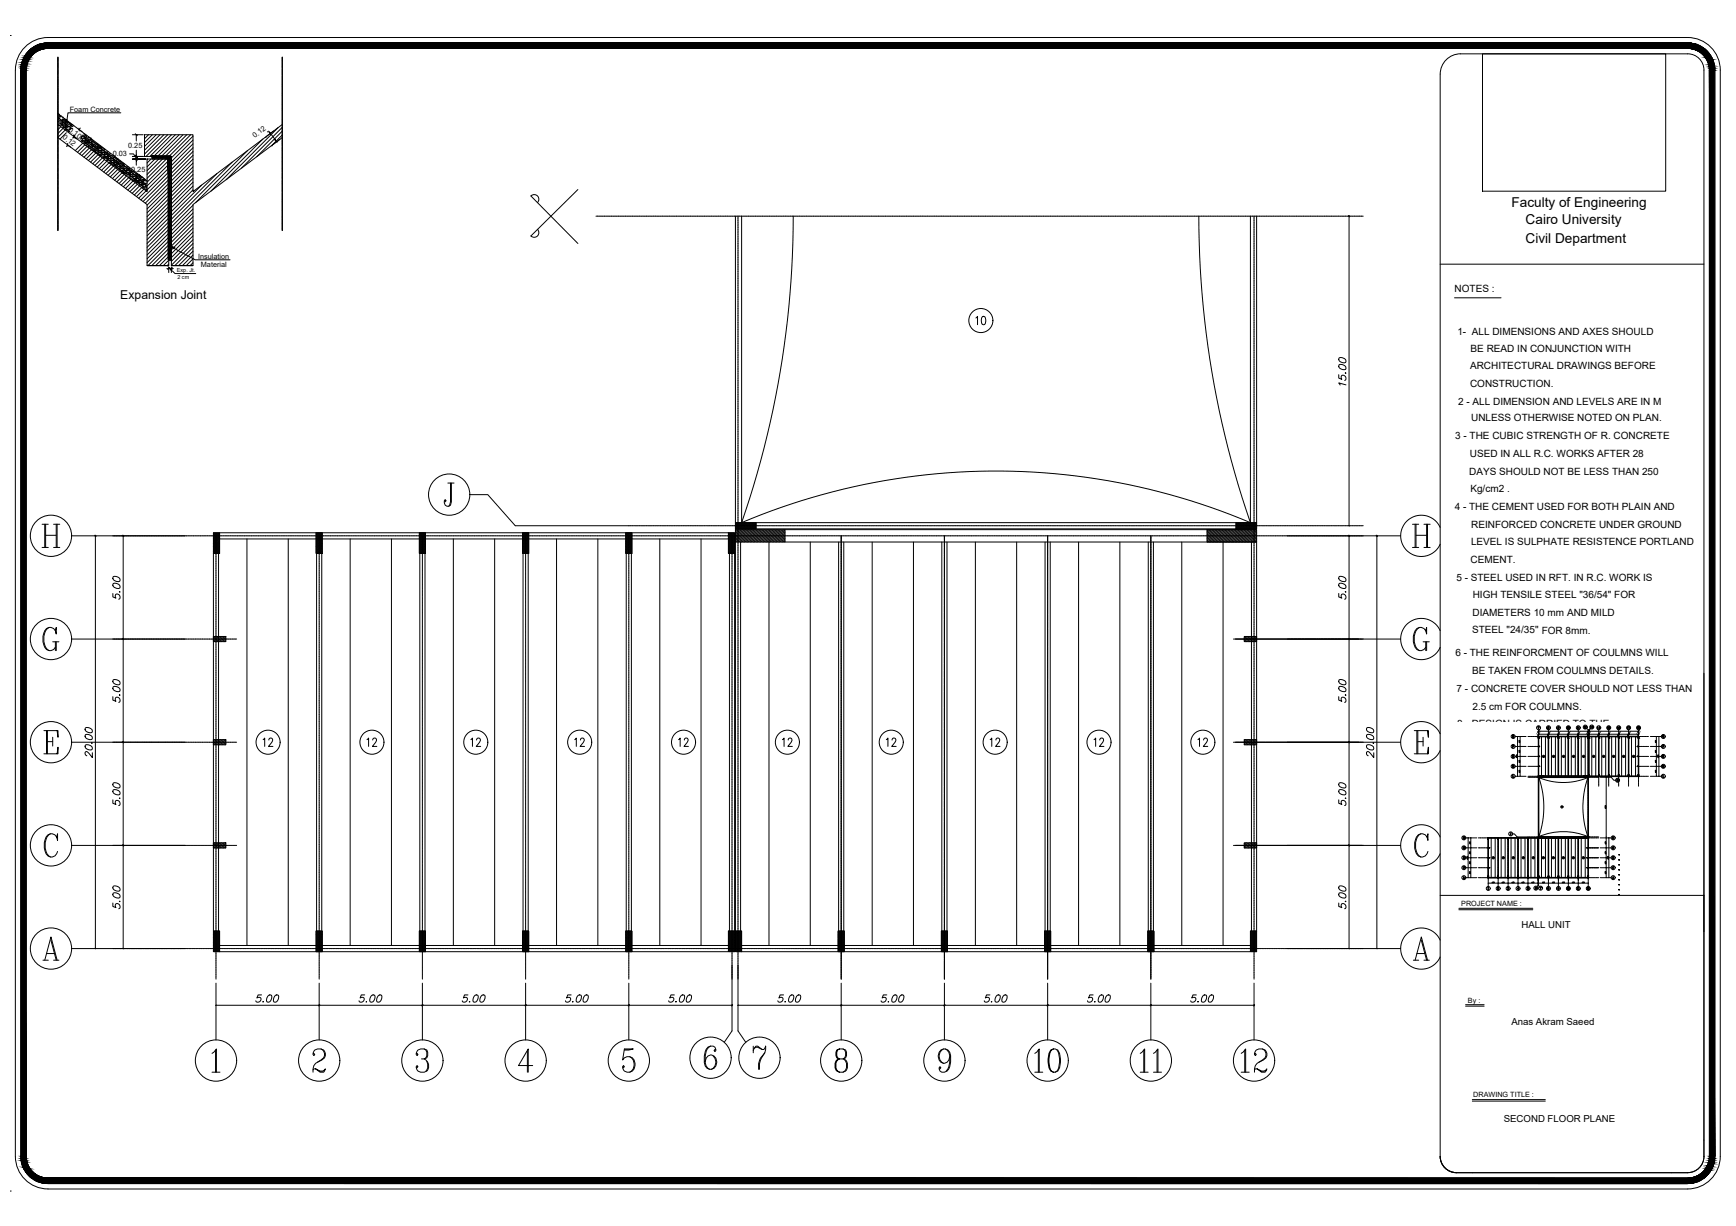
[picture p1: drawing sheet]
<svg xmlns="http://www.w3.org/2000/svg" width="841mm" height="594mm" viewBox="0 0 841 594" stroke-linecap="round" stroke-linejoin="round" font-family="sans-serif">
<!-- layer: Axis -->
<g fill="none" stroke="#000" stroke-width=".48">
<path d="M358 105v369M608 105v369M55 260h605M105 260v214M155 260v214M205 260v214M255 260v214M305 255h355M305 260v214M355 260v214M408 260v214M458 260v214"/>
<path d="M508 260v214M558 260v214M55 310h60M598 310h62M55 360h60M598 360h60M740 357h59M745 356v58M750 356v8M755 356v8M760 356v20M765 356v20"/>
<path d="M769 356v9M770 356v8M775 356v8M779 356v8M784 356v8M789 356v8M794 356v25M740 376h59M740 377h35M740 362h6M740 367h5M740 371h6"/>
<path d="M750 369v7M755 369v7M769 369v58M770 369v7M775 369v12M779 369v12M784 369v12M789 369v12M793 362h6M793 371h6M794 367h5M55 410h60"/>
<path d="M598 410h62M716 406h59M716 411h6M716 416h5M721 406v7M721 418v9M726 406v7M726 418v9M731 406v7M731 418v9M735 406v21M740 406h35"/>
<path d="M740 406v7M740 418v9M745 406v7M745 418v9M750 406v7M750 418v9M755 406v7M755 418v9M760 406v7M760 418v9M765 406v7M765 418v9"/>
<path d="M768 411h7M769 416h6M716 420h6M716 425h59M768 420h7M55 460h605"/>
</g>
<!-- layer: plate -->
<g fill="none" stroke="#000" stroke-width=".48">
<path d="M356 105v148M359 105v148M606 105v148M609 105v148M366 253h233M366 256h233M120 261v197M140 261v197M170 261v197M190 261v197M220 261v197M240 261v197"/>
<path d="M270 261v197M290 261v197M320 261v197M340 261v197M373 263v195M393 263v195M423 263v195M443 263v195M473 263v195M493 263v195M523 263v195M543 263v195"/>
<path d="M573 263v195M593 263v195M747 357v19M749 357v19M752 357v19M754 357v19M756 357v19M758 357v19M761 357v19M763 357v19M766 357v19M768 357v19"/>
<path d="M771 357v19M773 357v19M776 357v19M778 357v19M781 357v19M783 357v19M786 357v19M788 357v19M790 357v19M792 357v19M745 377v28M746 377v28"/>
<path d="M746 376h23M746 377h23M769 377v28M770 377v28M722 406v19M724 406v19M727 406v19M729 406v19M732 406v19M734 406v19M737 406v19M739 406v19"/>
<path d="M742 406v19M744 406v19M746 405h23M746 406h23M747 406v19M749 406v19M752 406v19M754 406v19M756 406v19M758 406v19M761 406v19M763 406v19"/>
<path d="M766 406v19M768 406v19"/>
</g>
<!-- layer: Columns -->
<g fill="none" stroke="#000" stroke-width=".48">
<path d="M103 258h3v10h-3zM103 258h.1M104 258l-1 1M105 258l-2 2M106 258l-3 2M106 258l-3 3M106 260l-3 3M106 259l-3 3M153 258h3v10h-3zM153 258h.1M154 258l-1 1M155 258l-2 2"/>
<path d="M156 258l-3 3M156 260l-3 3M156 259l-3 3M203 258h3v10h-3zM203 258h.1M204 258l-1 1M205 258l-2 2M206 258l-3 3M206 260l-3 3M206 259l-3 3M253 258h3v10h-3zM253 258h.1"/>
<path d="M254 258l-1 1M255 258l-2 2M256 258l-3 3M256 260l-3 3M256 259l-3 3M303 258h3v10h-3zM303 258h.1M304 258l-1 1M305 258l-2 2M306 258l-3 3M306 259l-3 3M306 260l-3 3"/>
<path d="M353 258h3v10h-3zM353 258h.1M353 258v1M354 258l-1 1M354 258l-1 2M355 258l-2 2M355 258l-2 3M356 258l-3 3M356 259l-3 3M356 260l-3 3M356 253h10v3h-10zM356 257h24v6h-24z"/>
<path d="M356 256h1M356 255l1 1M356 255l2 1M356 254l2 2M356 254l3 2M356 260l3 3M356 259l4 4M356 258l5 5M356 257l5 6M356 257l6 6M356 253l3 3M357 253l3 3"/>
<path d="M357 257l6 6M358 257l6 6M358 253l3 3M359 253l3 3M359 257l6 6M360 253l3 3M360 257l6 6M361 253l3 3M361 257l6 6M362 253l3 3M362 257l6 6M363 257l6 6"/>
<path d="M363 253l3 3M364 253l2 3M364 257l6 6M364 253l2 2M365 257l6 6M365 253l1 2M365 253l1 1M366 253v1M366 257l6 6M366 253h.1M367 257l6 6M368 257l6 6"/>
<path d="M369 257l6 6M370 257l6 6M371 257l6 6M372 257l6 6M373 257l6 6M374 257l6 6M375 257l5 5M376 257l4 4M377 257l3 3M378 257l2 2M379 257l1 1M380 257h.1"/>
<path d="M585 257h24v6h-24zM585 259l3 4M585 259l4 4M585 258l4 5M585 257l5 6M585 257l6 6M586 257l6 6M587 257l6 6M588 257l6 6M589 257l6 6M590 257l6 6M591 257l6 6"/>
<path d="M592 257l6 6M593 257l6 6M594 257l6 6M595 257l6 6M596 257l6 6M597 257l6 6M598 257l6 6M599 253h10v3h-10zM599 256h.1M599 255l1 1M599 254l2 2M599 254l3 2"/>
<path d="M599 253l3 3M599 257l6 6M600 253l3 3M600 257l6 6M601 253l3 3M601 257l6 6M602 253l3 3M602 257l6 6M603 253l3 3M603 257l6 5M604 253l3 3M604 257l5 5"/>
<path d="M605 253l3 3M605 257l4 4M605 257l4 3M606 253l3 3M606 257l3 2M607 253l2 2M607 257l2 2M607 257l2 1M608 253l1 1M608 257h1M609 253h.1M106 268h.1"/>
<path d="M106 267l-1 1M106 266l-2 2M106 265l-2 3M106 265l-3 3M106 264l-3 3M106 263l-3 3M106 262l-3 3M106 261l-3 3M156 268h.1M156 267l-1 1M156 267l-2 1M156 266l-2 2"/>
<path d="M156 265l-3 3M156 264l-3 3M156 263l-3 3M156 262l-3 3M156 261l-3 3M206 268h.1M206 267l-1 1M206 267l-2 1M206 266l-2 2M206 265l-3 3M206 264l-3 3M206 263l-3 3"/>
<path d="M206 262l-3 3M206 261l-3 3M256 268h.1M256 267l-1 1M256 267l-2 1M256 266l-2 2M256 265l-3 3M256 264l-3 3M256 263l-3 3M256 262l-3 3M256 261l-3 3M306 261l-3 3"/>
<path d="M306 268h.1M306 267l-1 1M306 267l-2 1M306 266l-2 2M306 265l-3 3M306 264l-3 3M306 263l-3 3M306 262l-3 3M356 261l-3 3M356 268h.1M356 268h-1M356 267l-1 1"/>
<path d="M356 267l-2 1M356 266l-2 2M356 265l-3 3M356 264l-3 3M356 263l-3 3M356 262l-3 3M356 262l1 1M356 261l2 2M585 262v1M585 262l1 1M585 261l2 2M585 260l2 3"/>
<path d="M103 308h6v3h-6zM103 309l2 2M103 310l2 1M103 310l1 1M103 308l3 3M104 308l3 3M105 308l2 3M106 308l2 3M106 308l3 3M107 308l2 3M108 308l1 2M108 308l1 1"/>
<path d="M109 308v1M603 308h6v3h-6zM603 309l2 2M603 310l1 1M603 310v1M603 308l2 3M604 308l2 3M604 308l3 3M605 308l3 3M606 308l2 3M606 308l3 3M607 308l2 2"/>
<path d="M608 308l1 1M609 308v1M103 358h6v3h-6zM103 359l3 2M103 359l2 2M103 360l1 1M104 358l2 3M105 358l2 3M105 358l3 3M106 358l3 3M107 358l2 3M108 358l1 2"/>
<path d="M109 358v1M603 358h6v3h-6zM603 359l2 2M603 359l1 2M603 360l1 1M603 358l3 3M604 358l3 3M605 358l2 3M606 358l2 3M606 358l3 3M607 358l2 2M608 358l1 2"/>
<path d="M608 358l1 1M745 357l1 1zM745 357h.1M745 358l1-1-1 1M746 358h.1M746 357l-1 1M746 358h-1M750 357v1zM750 357h.1M750 358h.1M750 357v1v-1M750 357v1"/>
<path d="M755 357v1zM755 357h.1M755 358h.1M755 357v1v-1M755 357v1M760 357v1zM760 358h.1M760 357h.1M760 357v1M764 357l1 1zM764 357h.1M765 358h.1"/>
<path d="M765 357h-1M765 357l-1 1 1-1M765 357l-1 1M769 357l1 1zM769 357h.1M770 357h-1M770 358h.1M770 357v1zM770 358v-1v1M770 357h.1M770 357h-1h1M770 357l-1 1 1-1"/>
<path d="M770 357v1M770 357l-1 1M774 357l1 1zM775 357h-1M775 358h.1M775 357h-1h1M775 357l-1 1M779 357v1zM779 357h.1M779 358h.1M779 357v1v-1M779 357v1"/>
<path d="M784 357v1zM784 358h.1M784 357h.1M784 357v1M789 357v1zM789 357h.1M789 358h.1M789 357v1M794 357v1zM794 357h.1M794 358h.1M794 357v1"/>
<path d="M103 361h1M603 361h.1M745 362h1zM745 366l1 1zM745 371h1zM745 376h3h-3zM745 376l1 1zM745 362h.1M745 366v1M745 376h1M745 377h.1M745 376l1 1-1-1 1 1-1-1"/>
<path d="M745 366l1 1M745 376l1 1M745 362h1M746 362h.1M746 371h-1M746 376h.1M746 371h.1M746 376h1h-1M746 376v1M746 376h1M747 376h-1h1M747 376h1"/>
<path d="M748 376h.1M767 376h3h-3zM767 376h.1M767 376h1M768 376l1 1M768 376h1M768 376l1 1v-1M769 376l1 1zM769 376h1M769 377l-1-1 1 1M769 376l1 1M770 376v1"/>
<path d="M770 376h.1M770 375v1zM770 375h.1M770 375v1M770 375l-1 1M774 375l1 1zM774 375h.1M775 375l-1 1M775 376h.1M775 375l-1 1h1M779 375v1zM779 375h.1"/>
<path d="M779 376h.1M779 375v1M784 375v1zM784 376h.1M784 375h.1M784 375v1M789 375v1zM789 375h.1M789 376h.1M789 375v1M793 362h1zM793 366l1 1z"/>
<path d="M793 371h1zM793 362h.1M793 371h1M793 362h1M794 362h.1M794 375v1zM794 375h.1M794 371h.1M794 376h.1M794 366v1M794 375v1M103 408h6v3h-6z"/>
<path d="M103 409l3 2M103 409l2 2M103 410l1 1M103 411h.1M104 408l2 3M104 408l3 3M105 408l3 3M106 408l2 3M107 408l2 3M107 408l2 2M108 408l1 2M109 408v1"/>
<path d="M603 408h6v3h-6zM603 409l2 2M603 409l1 2M603 410l1 1M603 411h.1M603 408l3 3M604 408l2 3M605 408l2 3M605 408l3 3M606 408l3 3M607 408l2 2M608 408l1 1"/>
<path d="M721 411h.1M721 406h.1M721 406v1zM721 406v1M726 406v1zM726 406h.1M726 406v1v-1M726 406v1M730 406h.1M730 406l1 1zM730 406v1M731 406h-1"/>
<path d="M731 406l-1 1M731 407h.1M735 406h.1M735 406l1 1zM735 406h1h-1M736 406l-1 1 1-1M736 406l-1 1M736 407h.1M740 406h.1M740 406v1zM740 407h.1M745 406h.1"/>
<path d="M745 406v1zM745 407v-1v1M745 406v1M745 407h.1M745 405l1 1zM745 406h3h-3zM745 406h1M746 406h.1M746 405l1 1M746 406l-1-1 2 1M746 406h1M746 405v1"/>
<path d="M746 405h.1M747 406h.1M747 406h1M748 406h-1M748 406h-1h1M748 406h.1M767 406h3h-3zM767 406h.1M767 406h1M768 406h.1M768 406h1M769 405l1 1z"/>
<path d="M769 406h.1M769 405v1h-1M769 405v1M769 405l1 1M769 406h1M769 406h-1h1M769 416h1zM769 411h1zM769 411h.1M769 406h1h-1M769 416h.1M769 411h1"/>
<path d="M769 416h1M770 416h.1M770 406l-1-1 1 1M770 405h.1M770 406h.1M721 420v1zM721 424h.1M721 424v1zM721 425h.1M721 421h.1M721 424v1M721 420v1"/>
<path d="M721 420h.1M726 424v1zM726 424h.1M726 425h.1M730 424h.1M730 424l1 1zM731 424l-1 1M731 425h-1M731 425h.1M735 424h.1M735 424l1 1zM735 425h.1"/>
<path d="M735 424v1M736 425h-1M736 425h.1M740 424h.1M740 424v1zM740 424v1M740 425h.1M745 424h.1M745 424v1zM745 424v1M745 425v-1v1zM745 424l1 1z"/>
<path d="M745 425h1h-1M745 424v1v-1M746 425h-1M750 424h.1M750 424v1zM750 425h.1M755 424h.1M755 424v1zM755 424v1M755 425h.1M760 424h.1M760 424v1z"/>
<path d="M760 425v-1v1M760 425h.1M764 424h.1M764 424l1 1zM765 424l-1 1M765 425h.1M765 425h-1M769 420l1 1zM769 421h.1M769 424h.1M769 424l1 1zM769 425l1-1-1 1"/>
<path d="M769 420h1M770 425h-1M770 425h-1h1M103 451h3v10h-3zM103 451h.1M104 451l-1 1M105 451l-2 2M106 451l-3 2M106 451l-3 3M106 460l-1 1M106 459l-2 2M106 458l-2 3"/>
<path d="M106 458l-3 3M106 457l-3 3M106 456l-3 3M106 455l-3 3M106 454l-3 3M106 453l-3 3M106 452l-3 3M153 451h3v10h-3zM153 451h.1M154 451l-1 1M155 451l-2 2M156 451l-3 3"/>
<path d="M156 460l-1 1M156 460l-2 1M156 459l-2 2M156 458l-3 3M156 457l-3 3M156 456l-3 3M156 455l-3 3M156 454l-3 3M156 453l-3 3M156 452l-3 3M203 451h3v10h-3zM203 451h.1"/>
<path d="M204 451l-1 1M205 451l-2 2M206 451l-3 3M206 460l-1 1M206 460l-2 1M206 459l-2 2M206 458l-3 3M206 457l-3 3M206 456l-3 3M206 455l-3 3M206 454l-3 3M206 453l-3 3"/>
<path d="M206 452l-3 3M253 451h3v10h-3zM253 451h.1M254 451l-1 1M255 451l-2 2M256 451l-3 3M256 460l-1 1M256 460l-2 1M256 459l-2 2M256 458l-3 3M256 457l-3 3M256 456l-3 3"/>
<path d="M256 455l-3 3M256 454l-3 3M256 453l-3 3M256 452l-3 3M303 451h3v10h-3zM303 451h.1M304 451l-1 1M305 451l-2 2M306 451l-3 3M306 460l-1 1M306 460l-2 1M306 459l-2 2"/>
<path d="M306 458l-3 3M306 457l-3 3M306 456l-3 3M306 455l-3 3M306 454l-3 3M306 453l-3 3M306 452l-3 3M353 451h3v10h-3zM353 451h.1M353 451v1M354 451l-1 1M354 451l-1 2"/>
<path d="M355 451l-2 2M355 451l-2 3M356 451l-3 3M356 460l-2 1M356 459l-2 2M356 458l-3 3M356 457l-3 3M356 456l-3 3M356 455l-3 3M356 460l-1 1M356 454l-3 3M356 453l-3 3"/>
<path d="M356 452l-3 3M356 451h3v10h-3zM356 451h.1M357 451l-1 1M358 451l-2 2M359 451l-3 3M359 460l-1 1M359 459l-2 2M359 458l-2 3M359 458l-3 3M359 457l-3 3M359 456l-3 3"/>
<path d="M359 455l-3 3M359 454l-3 3M359 453l-3 3M359 452l-3 3M406 451h3v10h-3zM406 451h.1M406 451v1M407 451l-1 1M407 451l-1 2M408 451l-2 2M409 451l-3 3M409 460l-1 1"/>
<path d="M409 460l-2 1M409 459l-2 2M409 458l-3 3M409 457l-3 3M409 456l-3 3M409 455l-3 3M409 454l-3 3M409 453l-3 3M409 452l-3 3M456 451h3v10h-3zM456 451h.1M456 451v1"/>
<path d="M457 451l-1 1M457 451l-1 2M458 451l-2 2M459 451l-3 3M459 460l-1 1M459 460l-2 1M459 459l-2 2M459 458l-3 3M459 457l-3 3M459 456l-3 3M459 455l-3 3M459 454l-3 3"/>
<path d="M459 453l-3 3M459 452l-3 3M506 451h3v10h-3zM506 451h.1M506 451v1M507 451l-1 1M507 451l-1 2M508 451l-2 2M509 451l-3 3M509 460l-1 1M509 460l-2 1M509 459l-2 2"/>
<path d="M509 458l-3 3M509 457l-3 3M509 456l-3 3M509 455l-3 3M509 454l-3 3M509 453l-3 3M509 452l-3 3M556 451h3v10h-3zM556 451h.1M556 451v1M557 451l-1 1M557 451l-1 2"/>
<path d="M558 451l-2 2M559 451l-3 3M559 460l-1 1M559 460l-2 1M559 459l-2 2M559 458l-3 3M559 457l-3 3M559 456l-3 3M559 455l-3 3M559 454l-3 3M559 453l-3 3M559 452l-3 3"/>
<path d="M606 451h3v10h-3zM606 451h.1M606 451v1M607 451l-1 1M607 451l-1 2M608 451l-2 2M608 451l-2 3M609 451l-3 3M609 460l-2 1M609 459l-2 2M609 459l-3 2M609 458l-3 3"/>
<path d="M609 457l-3 3M609 456l-3 3M609 455l-3 3M609 454l-3 3M609 453l-3 3M609 452l-3 3M106 461h.1M156 461h.1M206 461h.1M256 461h.1M306 461h.1M356 461h.1"/>
<path d="M356 461h-1M359 461h.1M409 461h.1M409 461h-1M459 461h.1M459 461h-1M509 461h.1M509 461h-1M559 461h.1M559 461h-1M609 461h.1M609 461h-1"/>
<path d="M609 460l-1 1"/>
</g>
<!-- layer: Frame -->
<path d="M380 257h229M380 263h229M748 376h22M748 406h22" fill="none" stroke="#000" stroke-width=".48"/>
<!-- layer: Beam -->
<g fill="none" stroke="#000" stroke-width=".48">
<path d="M103 268v183M106 268v183M153 268v183M156 268v183M203 268v183M206 268v183M253 268v183M256 268v183M303 268v183M306 268v183M353 268v183M356 268v183"/>
<path d="M356 263v188M359 263v188M406 263v188M409 263v188M456 263v188M459 263v188M506 263v188M509 263v188M556 263v188M559 263v188M606 263v188M609 263v188"/>
<path d="M745 358v18M750 358v18M755 358v18M760 358v18M764 358v18M765 358v18M769 358v18M770 358v18M770 358v17M774 358v17M775 358v17M779 358v17"/>
<path d="M784 358v17M789 358v17M794 358v17M721 407v17M726 407v17M730 407v17M731 407v17M735 407v17M736 407v17M740 407v17M745 407v17M745 406v18"/>
<path d="M750 406v18M755 406v18M760 406v18M764 406v18M765 406v18M769 406v18M770 406v18"/>
</g>
<!-- layer: Diaf -->
<path d="M106 258h247M106 261h247M746 357h23M770 357h24M770 376h24M721 406h24M721 425h24M746 425h23M106 458h247M359 458h247M106 461h247M359 461h247" fill="none" stroke="#000" stroke-width=".48"/>
<!-- layer: D.C.S -->
<path d="M384 105a454 454 0 0 1-25 148 316 316 0 0 1 247 0 454 454 0 0 1-25-148M745 377h.1M746 377a31 31 0 0 0 23 0 43 43 0 0 0 0 28 30 30 0 0 0-23 0 44 44 0 0 0 0-28z" fill="none" stroke="#000" stroke-width=".48"/>
<!-- layer: Axis Name -->
<g fill="none" stroke="#000" stroke-width=".48">
<path d="M217 234h3M218 234v9l-1 2M219 234v9l-1 2h-1a2.1 2.1 0 0 1-1-3v1M228 240h8l14 15h55M20 254h3M22 254v11M22 259h5M26 254h3M27 254v11M28 254v11M35 260h55M624 260h55"/>
<path d="M684 254h3M686 254v11M686 259h5M690 254h3M691 254v11M692 254v11M698 256a10 10 0 0 0-16-4 10 10 0 0 0 0 16 10 10 0 0 0 16-4M20 265h3M26 265h3M684 265h3M690 265h3M24 304a7 7 0 0 0 0 11"/>
<path d="M26 311h3M27 306v1v-3v2a2.9 2.9 0 0 0-3-2 2.9 2.9 0 0 0-3 3 6 6 0 0 0 3 8h2l1-1M27 311v4M35 310h55M624 310h55M688 304a7 7 0 0 0 0 11M689 311h3M691 306v1v-3v2a2.9 2.9 0 0 0-3-2 2.9 2.9 0 0 0-3 3 6 6 0 0 0 3 8h2l1-1M691 311v4M698 306a10 10 0 0 0-16-4 10 10 0 0 0 0 16 10 10 0 0 0 16-4M21 354h7v3v-3M23 354v11"/>
<path d="M23 359h3M26 357v5M35 360h55M624 360h55M685 354h7v3v-3M686 354v11M687 359h2M687 354v11M689 357v5M698 356a10 10 0 0 0-16-4 10 10 0 0 0 0 16 10 10 0 0 0 16-4M733 356v1v-1v1zM733 357v1v-1"/>
<path d="M734 357h5M745 355v1M745 352h1l-1 1 1-1M750 352v1M750 354v2M750 353h.1M755 353v-1v1M755 354v2M755 352v1v-1v1M760 354v2M765 354v2M769 355v1"/>
<path d="M770 355v1M775 354v2M779 354v2M784 354v2M789 354v2M794 355v1M800 357h5M806 356v1v-1v1zM806 357v1v-1M21 365h7v-3v3M685 365h7v-3v3M733 371h.1"/>
<path d="M733 366h.1M733 367h.1M733 371v1v-1v1M733 371v1M733 366v1v-1v1M733 362v-1v1M733 377v-1v1M733 366v1v-1M733 361v1M733 372h.1M734 376h5M734 371h5"/>
<path d="M734 367h5M734 362h5M775 377h6l1 1h1M783 378h1M783 379h1M783 378v1M784 378v1M784 378h-1M800 376h5M800 371h5M800 367h5M800 362h5"/>
<path d="M805 371l1 1M805 366h1M805 367h1M805 361h1v1M805 362h1M805 377h1M805 371l1 1v-1v1v-1M805 376h1M806 366v1M806 361v1M806 376v1M806 367v-1v1"/>
<path d="M806 366v1v-1M24 404a7 7 0 0 0 0 11M27 406l1 1v-3l-1 2a2.9 2.9 0 0 0-3-2 2.9 2.9 0 0 0-2 3 6 6 0 0 0 2 8 3 3 0 0 0 4-2M35 410h55M624 410h55M688 404a7 7 0 0 0 0 11M691 406l1 1v-3l-1 2a2.9 2.9 0 0 0-3-2 2.9 2.9 0 0 0-2 3 6 6 0 0 0 2 8 3 3 0 0 0 4-2M698 406a10 10 0 0 0-16-4 10 10 0 0 0 0 16 10 10 0 0 0 16-4M709 415h.1M709 416h.1M709 405v2zM709 406h.1"/>
<path d="M709 415v1M709 410v1M709 420v1M709 411h1M709 411h.1M710 405v2M710 416h5M710 411h5M710 406h5M732 404h.1M732 404v1M733 404h1l1 2h5"/>
<path d="M775 416h6M775 411h6M775 406h6M781 405h.1M781 407h.1M781 415h1M781 416h1M781 405v2M781 406h1M781 415v1M781 410v1M781 420v1"/>
<path d="M782 411h.1M782 415v1M782 405h.1M782 407h.1M782 410l-1 1h1M782 405v2M709 426h.1M709 426v-1v1M709 425v1M709 426h1M710 425h5M710 420h5"/>
<path d="M721 431h.1M721 430v1v-1M721 427v3M726 431h.1M726 430v1M726 427v3M730 430h1M731 427v3M731 430v1h-1M731 431h.1M735 427v3M736 430v1v-1l-1 1h1"/>
<path d="M740 430l1 1h-1M740 430h.1M740 427v3M740 430v1M744 430v1M744 430v1v-1v1M745 426v4M745 426l1 4M746 430h.1M746 430h1l-1 1 1-1M750 430h.1M750 427v3"/>
<path d="M750 430v1M755 431v-1v1M755 427v3M755 430v1v-1v1M760 427v3M765 427v3M769 427v3M775 425h6M775 420h6M781 426h1M781 426l1-1v1M782 425v1"/>
<path d="M782 426h.1M782 420l-1 1h1M25 456l2 9M35 460h55M624 460h55M689 456l2 9M698 456a10 10 0 0 0-16-4 10 10 0 0 0 0 16 10 10 0 0 0 16-4M21 465h2M22 465l3-11 3 11M23 462h3M26 465h3M105 476v28"/>
<path d="M155 476v28M205 476v28M255 476v28M305 476v28M355 468v32l-4 5M358 468v32l3 5M408 476v28M458 476v28M508 476v28M558 476v28M608 476v28M685 465h2"/>
<path d="M686 465l3-11 3 11M686 462h4M690 465h2M103 510l2-2v12M103 520h4M104 509v11M152 510v1v1v-1a2.5 2.5 0 0 1 2-3h1a2.7 2.7 0 0 1 2 5l-1 1a5 5 0 0 0-4 6M153 518l2 2h2l1-2-2 1-3-1h-1M155 508a2.9 2.9 0 0 1 2 3 2.9 2.9 0 0 1-2 3l-1 1M202 510v1v1v-1a2.5 2.5 0 0 1 2-3l3 1v1v3h-3M205 508a2.8 2.8 0 0 1 0 5 3 3 0 0 1 2 6 3 3 0 0 1-5-2v-1v1M207 514a4 4 0 0 1-1 5"/>
<path d="M255 509v11M258 516h-7l5-8v12M302 509l5-1h-5v6a3 3 0 0 1 4-2 3 3 0 0 1 2 4 3 3 0 0 1-3 4 3 3 0 0 1-3-3v-1v1M305 512a4 4 0 0 1 0 8M344 507a8 8 0 0 0-1 11h1M346 512a4 4 0 0 1-1 6M346 509v1l1-1-1-2a3 3 0 0 0-4 3 6 6 0 0 0 2 8 3 3 0 0 0 3-3 3 3 0 0 0-3-4l-2 2v1M365 509l1-2h1l2 2h1l1-2a10 10 0 0 1-3 7v4M365 507v3M365 508l2-1 2 2M371 510a9 9 0 0 0-3 8M407 508l-2 1v3a3 3 0 0 0 5 1v-1v-3l-3-1a2.8 2.8 0 0 0 0 5"/>
<path d="M408 508a2.8 2.8 0 0 1 0 5l2 1a4 4 0 0 1 0 5 3 3 0 0 1-5-2v-3l2-1-1 1a4 4 0 0 0 1 6M409 514a4 4 0 0 1-1 6M457 508a4 4 0 0 0-2 4 4 4 0 0 0 2 3M458 508l1 1a9 9 0 0 1-1 10M460 512a3 3 0 0 1-3 3 3 3 0 0 1-2-4 3 3 0 0 1 4-2 9 9 0 0 1 0 10l-3 1-1-2v-1h1l-1 1"/>
<circle cx="218" cy="240" r="10"/>
<circle cx="25" cy="260" r="10"/>
<circle cx="25" cy="310" r="10"/>
<circle cx="25" cy="360" r="10"/>
<circle cx="733" cy="357" r="1"/>
<circle cx="745" cy="353" r="1"/>
<circle cx="750" cy="353" r="1"/>
<circle cx="755" cy="353" r="1"/>
<circle cx="806" cy="357" r="1"/>
<circle cx="733" cy="371" r="1"/>
<circle cx="733" cy="362" r="1"/>
<circle cx="733" cy="376" r="1"/>
<circle cx="733" cy="367" r="1"/>
<circle cx="784" cy="378" r="1"/>
<circle cx="806" cy="362" r="1"/>
<circle cx="806" cy="367" r="1"/>
<circle cx="806" cy="371" r="1"/>
<circle cx="806" cy="376" r="1"/>
<circle cx="25" cy="410" r="10"/>
<circle cx="709" cy="416" r="1"/>
<circle cx="709" cy="411" r="1"/>
<circle cx="709" cy="406" r="1"/>
<circle cx="732" cy="404" r="1"/>
<circle cx="782" cy="411" r="1"/>
<circle cx="782" cy="406" r="1"/>
<circle cx="782" cy="416" r="1"/>
<circle cx="709" cy="420" r="1"/>
<circle cx="709" cy="425" r="1"/>
<circle cx="721" cy="431" r="1"/>
<circle cx="726" cy="431" r="1"/>
<circle cx="731" cy="431" r="1"/>
<circle cx="735" cy="431" r="1"/>
<circle cx="740" cy="431" r="1"/>
<circle cx="744" cy="430" r="1"/>
<circle cx="746" cy="430" r="1"/>
<circle cx="750" cy="431" r="1"/>
<circle cx="755" cy="431" r="1"/>
<circle cx="782" cy="420" r="1"/>
<circle cx="782" cy="425" r="1"/>
<circle cx="25" cy="460" r="10"/>
<circle cx="105" cy="514" r="10"/>
<circle cx="155" cy="514" r="10"/>
<circle cx="205" cy="514" r="10"/>
<circle cx="255" cy="514" r="10"/>
<circle cx="305" cy="514" r="10"/>
<circle cx="344" cy="513" r="10"/>
<circle cx="368" cy="513" r="10"/>
<circle cx="408" cy="514" r="10"/>
<circle cx="458" cy="514" r="10"/>
</g>
<!-- layer: Dimations -->
<g fill="none" stroke="#000" stroke-width=".48">
<path d="M653 104l1 1M653 105h1M654 104v151M46 260h1M46 259l1 1M46 259v201M59 259l1 1M59 260h1M60 259v201M653 260h1M653 259l1 1M653 255h1"/>
<path d="M654 259v201M667 260h.1M667 259v1M667 259v201M59 309l1 1M59 310h1M60 309v1M653 310h1M653 309l1 1M59 359l1 1M59 360h1M653 360h1"/>
<path d="M653 359l1 1M735 357v19M736 360h.1M736 357h.1M736 357v5M745 356h15M745 354h24M745 354v2M750 355v1M755 355v1M760 355v1M760 356h14"/>
<path d="M765 355v1M769 354v2M770 354v2M770 354h24M775 355v1M775 356h4M779 355v1M780 356h4M784 355v1M784 356h5M789 355v1M789 356h5"/>
<path d="M794 354v2M802 360h.1M802 357h.1M802 357v5M804 357v19M735 367h.1M735 376h.1M736 374h.1M736 369h.1M736 364v1M736 364h.1M736 371h.1"/>
<path d="M736 367h.1M736 362h.1M736 371v5M736 362v5M736 367v4M778 377h.1M778 377v29M802 374h.1M802 369h.1M802 364v1M802 364h.1M802 371h.1"/>
<path d="M802 367h.1M802 362h.1M802 371v5M802 362v5M802 367v4M803 367h.1M804 367h-1M778 392h.1M778 391h.1M59 409l1 1M59 410h1M653 410h1"/>
<path d="M653 409l1 1M711 416h.1M711 406h.1M711 406v19M712 418v1M712 414h.1M712 409h.1M712 413h.1M712 418h.1M713 416h.1M713 411h.1M713 406h.1"/>
<path d="M713 411v5M713 406v5M713 416v9M778 418v1M778 414h.1M778 409h.1M778 413h.1M778 418h.1M778 416h.1M778 411h.1M778 406h.1M778 406v19"/>
<path d="M779 416h.1M779 406h.1M779 406v19M711 425h.1M712 423h.1M713 420h.1M713 425h.1M721 428h5M721 428h.1M723 427v1M723 428h.1M726 428h5"/>
<path d="M726 428h.1M728 427v1M728 428h.1M731 428h4M731 428h.1M733 427l-1 1M733 428h.1M735 428h5M735 428h.1M738 427l-1 1M738 428h.1M740 428h.1"/>
<path d="M742 427v1M742 428h.1M745 428h-5M745 428h5M745 428h.1M747 427v1M748 428h.1M750 428h5M750 428h.1M752 427v1M752 428h.1M755 428h14"/>
<path d="M755 428h.1M757 427v1M762 427v1M767 427l-1 1M778 423h.1M778 420h.1M778 425h.1M779 425h.1M46 460h.1M653 460h1M667 460h.1M105 487h250"/>
<path d="M105 487h-1M155 487h.1M155 487h-1M205 487h.1M205 487h-1M255 487h.1M255 487h-1M305 487h.1M305 487h-1M355 487h.1M355 487h-1M358 487h250"/>
<path d="M358 487h-1M408 487h.1M408 487h-1M458 487h.1M458 487h-1M508 487h.1M508 487h-1M558 487h.1M558 487h-1M608 487h.1M608 487h-1"/>
<circle cx="736" cy="359" r=".2"/>
<circle cx="802" cy="359" r=".2"/>
<circle cx="735" cy="366" r=".2"/>
<circle cx="735" cy="367" r=".2"/>
<circle cx="736" cy="364" r=".2"/>
<circle cx="736" cy="374" r=".2"/>
<circle cx="736" cy="373" r=".2"/>
<circle cx="736" cy="369" r=".2"/>
<circle cx="802" cy="374" r=".2"/>
<circle cx="802" cy="373" r=".2"/>
<circle cx="802" cy="369" r=".2"/>
<circle cx="802" cy="364" r=".2"/>
<circle cx="803" cy="366" r=".2"/>
<circle cx="803" cy="367" r=".2"/>
<circle cx="778" cy="391" r=".2"/>
<circle cx="711" cy="415" r=".2"/>
<circle cx="711" cy="416" r=".2"/>
<circle cx="712" cy="413" r=".2"/>
<circle cx="712" cy="408" r=".2"/>
<circle cx="712" cy="418" r=".2"/>
<circle cx="778" cy="413" r=".2"/>
<circle cx="778" cy="408" r=".2"/>
<circle cx="778" cy="418" r=".2"/>
<circle cx="779" cy="415" r=".2"/>
<circle cx="779" cy="416" r=".2"/>
<circle cx="712" cy="423" r=".2"/>
<circle cx="723" cy="428" r=".2"/>
<circle cx="724" cy="428" r=".2"/>
<circle cx="728" cy="428" r=".2"/>
<circle cx="729" cy="428" r=".2"/>
<circle cx="733" cy="428" r=".2"/>
<circle cx="738" cy="428" r=".2"/>
<circle cx="743" cy="428" r=".2"/>
<circle cx="748" cy="428" r=".2"/>
<circle cx="753" cy="428" r=".2"/>
<circle cx="757" cy="428" r=".2"/>
<circle cx="758" cy="428" r=".2"/>
<circle cx="762" cy="428" r=".2"/>
<circle cx="763" cy="428" r=".2"/>
<circle cx="767" cy="428" r=".2"/>
<circle cx="778" cy="423" r=".2"/>
</g>
<!-- layer: YQ_DIM -->
<g fill="none" stroke="#000" stroke-width=".48">
<circle cx="475" cy="155" r="6"/>
<circle cx="130" cy="360" r="6"/>
<circle cx="180" cy="360" r="6"/>
<circle cx="231" cy="360" r="6"/>
<circle cx="281" cy="360" r="6"/>
<circle cx="331" cy="360" r="6"/>
<circle cx="381" cy="360" r="6"/>
<circle cx="432" cy="360" r="6"/>
<circle cx="482" cy="360" r="6"/>
<circle cx="532" cy="360" r="6"/>
<circle cx="583" cy="360" r="6"/>
</g>
<!-- layer: 0 -->
<path d="M289 105h371" fill="none" stroke="#000" stroke-width=".48"/>
<!-- layer: rft -->
<path d="M260 98a2.3 2.3 0 0 0 0-3 2.3 2.3 0 0 0-3 0l23 23M280 92l-23 22a2.3 2.3 0 0 0 3 0 2.3 2.3 0 0 0 0-3" fill="none" stroke="#000" stroke-width=".48"/>
<!-- layer: WALL -->
<g fill="#000" stroke="#000" stroke-width=".48">
<path d="M32 58v2zM131 64v1zM133 68h1zM82 130l1 1zM83 119l2 1-1 1z"/>
<path d="M74 75l9 2v-2zM74 75l9 2h-9z"/>
<path d="M81 77l2 49v-49zM81 77l2 49h-2z"/>
</g>
<g fill="none" stroke="#000" stroke-width=".48">
<path d="M28 28v33M28 30h.1M137 28v33M137 30h.1M28 55h.1M28 55l43 33M28 57h1M28 59h.1M28 57h.1M28 58h1M29 57h-1M29 56h.1"/>
<path d="M29 57v1M29 58l1 1M29 57h.1M29 60h.1M29 60h1M29 58h.1M29 60l2 1M30 59h.1M30 60h.1M30 58h.1M30 59l-1 1M30 57h.1"/>
<path d="M30 59h1M30 58h1M30 59l2 1M31 59h.1M31 60l1 1v-1M31 58h1M31 58h.1M31 59l2 1M32 60h.1M32 59h.1M32 58v1M32 59h-1"/>
<path d="M32 59h1M33 59h.1M33 59h-1M33 59l1 1M33 60h1M34 60h.1M59 55h-26l-1 3M28 60l43 33v-16h11v52h-11v-30l-43-32 4-4M28 65v47M28 61v4M28 61h.1M28 60h.1"/>
<path d="M29 61h.1M29 61l-1 2M30 61h.1M30 60l1 2M30 61h-1M30 61l1 1M31 62l-3 3M31 61h.1M31 61l1 1M31 60l-1 1M31 62h1M31 63h.1"/>
<path d="M32 62h.1M32 61h.1M32 61v1M32 61l-2 1M32 62l1 1M32 64l-3 3M32 60h-1M32 63h.1M32 62h1M33 70v1M33 70l-1 1M33 61h-1"/>
<path d="M33 63l1 1M33 61h-1h1M33 64h.1M33 63h.1M33 60h-1M33 62h.1M33 61l1 1M33 60h.1M33 71h1M34 61h-1M34 60h-1M34 63h.1"/>
<path d="M34 62h.1M34 60l1 1M34 61h.1M35 61h.1M35 62h.1M35 60h.1M35 61h-1M36 66h.1M36 61h-1M36 67v-2v2M36 66l1 1h-1M36 65l-1 2"/>
<path d="M38 63h.1M38 62v1M39 63l1 1M39 67h.1M39 62l-1 1M39 67h1M39 68h.1M40 66h.1M40 66h-1M40 68v1M40 67v1M40 65l1 1"/>
<path d="M40 68h.1M40 69l-4 4M40 66h1M40 67h2M40 65h.1M41 69h1M41 68v1M41 67h-1M41 66h.1M41 66l1 2M41 66h1M41 69h.1"/>
<path d="M41 68h.1M41 65h.1M41 67h.1M41 69h-1M41 67l1 1M41 70l-3 4M41 70h.1M41 68l1 1M42 70h.1M42 66h.1M42 67h.1M42 68h1"/>
<path d="M42 69h1M42 69h-1l2 1M42 70h1M42 71l-3 4M42 68l1 1M42 69h.1M42 71h.1M42 68h-3M43 67v1M43 68h.1M43 71h.1M43 67h.1"/>
<path d="M43 67h-1M43 66v1M43 70v1M43 69l1 1M43 68l1 2M43 69h-1M43 70l2 1M43 69h.1M43 72l-3 3M43 68h1M43 67h1M44 72h.1"/>
<path d="M44 71h.1M44 69l2 1M44 68l-2 1M44 67h.1M44 70l1 1M44 68v-1l4 4M44 71h-1M44 69h-1M44 69h.1M44 68h.1M44 72l2 1M44 68l2 1"/>
<path d="M44 72h1M44 70h-1M44 73l-3 3M44 67v1M44 70h1M44 73h.1M45 69h.1M45 72h.1M45 71h.1M45 71h-1M45 72l1 1M45 69h-1"/>
<path d="M45 70h.1M45 70l4 4M45 70h-1M45 73h.1M45 73l-3 4M45 71h1M46 72h.1M46 72v1M46 71h.1M46 70h.1M46 73h.1M46 69h.1"/>
<path d="M46 71h-1M46 73l1 1M46 69l1 1M46 70l1 1h-1M46 74h.1M46 72h2M46 70h-1M46 74l-3 4M46 73h1h-1M46 74h1M47 72h-1M47 74l1 1"/>
<path d="M47 70h.1M47 72h.1M47 71h1M47 71h.1M47 74h.1M47 73h.1M47 73l2 1M47 70h-1M47 75l-3 4M48 72l-2 1M48 70v1M48 74h.1"/>
<path d="M48 72h1M48 71h-1M48 71v1M48 75h1M48 73l1 1M48 75h.1M48 73h-1M48 71l2 1M48 75l2 1M49 76l-4 3M49 71l-1 1M49 71h-1"/>
<path d="M49 72l1 1M49 72h-2M49 76h.1M49 75h.1M49 74h.1M49 73h.1M49 72h.1M49 74l2 2M49 73h-1M50 72h.1M49 73h1M50 77l-4 3"/>
<path d="M50 74v1M50 74l1 1M50 72h-1M50 76h.1M50 74h.1M50 73h1M50 76h1M50 72h1M50 75h.1M50 73l1 1M50 73h.1M50 75h-1"/>
<path d="M51 77h-1M51 75v1M51 77l-4 4M51 74h.1M51 75h1M51 73h-2M51 77l2 1M51 76h1M51 76h-1M51 74h1M51 76v1M52 74v1"/>
<path d="M52 78l-4 4M52 78h.1M52 77h.1M52 77h-1M52 75h.1M52 74h.1M52 74l2 1M52 75l1 1M52 75h1M52 75v1M52 76l1 1M53 75h.1"/>
<path d="M53 77l1 1M53 76h.1M53 79l-4 4M53 79h.1M53 75l-1 1M53 76h1h-1M53 76h-2M53 77l3 1M53 78h.1M53 79l3 1M53 77h.1M54 78v1"/>
<path d="M54 74l-1 1M54 79h.1M54 75l1 1M54 76v1M54 80l-4 3M54 76l1 1M54 79l2 1M54 76h-1M54 79h1M54 78h.1M54 77l1 1M55 75v1"/>
<path d="M55 77h.1M55 77h-3M55 79h.1M55 78h.1M55 76h.1M55 75l-1 1M55 79l2 1M55 78l5 4M55 76l1 1M56 77v1M56 76h.1M56 76h-1"/>
<path d="M56 79h-2M56 79h.1M56 79v1M56 80h-1M56 77l2 1M56 78h.1M56 77h1M56 78h1M57 79v1M57 78h.1M57 77h.1M57 79h-1"/>
<path d="M57 80h-1M57 77l3 3M57 79h1M57 80h1M58 79h.1M58 78l-1 1M58 80h-1M58 78l1 1M58 79l2 1M58 78h.1M59 80h.1M60 79h.1"/>
<path d="M60 79l-2 1M60 80h.1M60 79v1M63 75h2l1 1M64 77h7h-7M64 76h5h-5M64 65h5M66 77v1v-1M66 65v1M66 77h.1M66 76h.1M66 65h.1"/>
<path d="M66 78v-1v3M66 75v2M66 65v3M66 73v3M66 76v-1v1M70 65h.1M70 76h.1M71 77h.1M72 65l-2 2M73 77l-2 2M74 65l-4 4M74 76h9v50h-1v-49h-8z"/>
<path d="M74 76v1M75 77l-4 4M76 65l-6 6M77 77l-6 6M78 65l-8 8M79 77l-8 8M79 65l-9 10M81 77l-10 9M81 65l-10 11M82 78l-11 10M82 80l-11 10M83 65l-10 11"/>
<path d="M85 65l-11 11M87 65l-11 11M89 65l-11 11M90 65l-10 11M92 65l-10 11M94 66l-11 11M94 68l-11 10M94 70l-11 10M94 72l-11 10M94 73l-11 11M94 75l-11 11M94 77l-11 11"/>
<path d="M94 79l-11 10M112 79l-29 29M120 73l-25 25M127 67l-25 26M128 67h.1M130 64l1 1M131 71h.1M132 65l2 3M133 63l-4 3M134 69h.1M135 62l-25 25M136 68l-4 2"/>
<path d="M137 60l-43 33v-28h-24v11h13v53h11v-30l43-32M137 61v51M137 61h.1M137 62l-20 19M137 64l-13 12M137 65l-5 5M55 81l-4 3M55 80l1 1M55 80h.1M56 80h.1M56 81l1 1M56 81l-4 4"/>
<path d="M56 81h1M57 81h.1M57 80h.1M57 80l1 1M57 81l3 3M57 81h-1M57 82l-4 4M58 82h.1M58 81h-1M58 81v1M58 83l-4 4M58 82h-1"/>
<path d="M58 81h.1M58 80h.1M58 80l1 1h-1M58 82l1 1M59 81v1M59 83h-1M59 81h1M59 84l-3 3M59 83h1M59 82l2 1M60 83h-1M60 84h-1"/>
<path d="M60 84h.1M60 83h.1M60 82h.1M60 81h.1M60 80v1M60 81l1 1M60 80l1 1M60 81h-1M60 83l1 1M60 84l-3 4M60 82l2 2M61 84h.1"/>
<path d="M61 81l3 2M61 82h.1M61 83h-1M61 84h1M61 81l-3 1M61 83l2 1M61 85h.1M61 85l-3 4M61 81h.1M61 81l1 1M62 83l-2 1M62 82v1"/>
<path d="M62 85h-1M62 85h2M62 84l1 1M62 84h.1M62 82h.1M62 81h-1M62 86h1M62 82l2 1M62 86l-3 4M62 82h1M62 84h-1M62 81h.1"/>
<path d="M62 82l-1 1M62 83l2 1M63 82h.1M63 84v1M63 85h.1M63 86h.1M63 84h.1M63 83h.1M63 82h-1M63 86l1 1M63 85l1 1M63 87h.1"/>
<path d="M63 87l-3 3M64 86l1 1M64 87h.1M64 83h.1M64 83l1 1M64 86h1M64 86h-1M64 85h.1M64 84l1 1M64 84h.1M64 88l-3 3M64 85l1 1"/>
<path d="M65 84h-1M65 86v1M65 84l1 1M65 85h.1M65 87h.1M65 85h1M65 85l-1 1M65 87h1M65 86h1M65 88l2 1M65 88h.1M65 88l-3 4"/>
<path d="M66 87v1M66 87h.1M66 84l1 1M66 84h.1M66 85v1M66 88h.1M66 86l-1 1M66 85h.1M66 85v3M66 87l1 1M66 85h-1M66 86l1 1"/>
<path d="M66 88h1M67 89l-4 4M67 85h-1M67 86v1M67 86h.1M67 88l-1 1M67 88h.1M67 86h-1M67 88h1M67 87h1M67 88l4 4M67 85l-2 2"/>
<path d="M67 89h1M67 85h1M67 87l2 1M67 85h.1M67 89h.1M67 87h.1M68 86v1M68 86h.1M68 87h.1M68 85h-1M68 85h.1M68 90l-4 4"/>
<path d="M68 88v1M68 90h-1M68 87l1 1M68 86h-1M68 89l1 1M68 86h1M68 88l-1 1M68 89h.1M68 87h1M69 89h.1M69 91h.1M69 91l-4 3"/>
<path d="M69 90h-1M69 88v1M69 90h.1M69 88h.1M69 87h.1M69 87l1 1M69 88h-1M69 89l1 1M70 87h.1M69 87h-1M70 88l1 1M70 89h.1"/>
<path d="M70 91h.1M70 90v1M70 92l-4 3M70 89h-1M71 90h.1M70 90h.1M71 91h.1M71 92h.1M71 88h-7h1M71 89h.1M71 88h.1M71 92l-4 4"/>
<path d="M82 81l-11 11M82 83l-14 14M82 85l-13 13M82 87l-12 11M82 89l-11 10M82 91l-11 10M82 93l-11 10M82 94l-11 11M82 96l-11 11M82 98l-11 11M94 83l-11 10M94 85l-11 10"/>
<path d="M94 86l-11 11M94 88l-11 11M94 90l-11 11M94 92l-11 11M94 99l-11 11M94 81l-11 10M98 90l-15 14M105 84l-22 22M82 100l-11 11M82 102l-11 10M82 104l-11 10M82 106l-11 10"/>
<path d="M82 107l-11 11M82 109l-11 11M82 111l-11 11M82 113l-11 11M82 115l-11 10M82 117l-11 10M82 119l-10 10M94 101l-11 11M94 103l-11 11M94 105l-11 11M94 107l-11 10M94 109l-11 10"/>
<path d="M94 111l-11 10M94 112l-11 11M94 114l-11 11M94 116l-11 11M94 118l-11 11M94 120l-9 9M71 129h11M81 130h3M82 120l-8 9M82 122l-7 7M82 124l-5 5M82 128l-1 1"/>
<path d="M82 129v3M82 130l-1 1M83 126h-1l-3 3M83 129v3M83 129h11M84 131l1 2h10M84 130l-1 1M85 121l10 5h16M94 122l-7 7M94 124l-6 5M94 125l-4 4M94 127l-2 2"/>
</g>
<!-- layer: h-col -->
<g fill="none" stroke="#000" stroke-width=".48">
<path d="M12 23a16 16 0 0 1 11-5h795a16 16 0 0 1 15 16v526a16 16 0 0 1-15 16h-795a16 16 0 0 1-16-16v-526a16 16 0 0 1 5-11zM14 24l5-3h4h795a13 13 0 0 1 13 13v526a13 13 0 0 1-13 14h-795a13 13 0 0 1-13-14v-526a13 13 0 0 1 4-10zM15 27l4-3 4-1h795a11 11 0 0 1 10 11v526a11 11 0 0 1-10 11h-795a11 11 0 0 1-10-11v-526v-4zM825 34v526M826 34a8 8 0 0 0-8-8h-110a10 10 0 0 0-10 10v524a8 8 0 0 0 8 8h112a8 8 0 0 0 8-8M698 128h127M705 144h22M698 434h127M707 440h36M707 441h36M710 487h9M710 488h9"/>
<path d="M713 533h36M713 534h36"/>
</g>
<!-- layer: outer frame -->
<path d="M825 552v8M706 568h112" fill="none" stroke="#000" stroke-width=".48"/>
<!-- layer: h-col -->
<g fill="#000" stroke="#000" stroke-width=".48">
<path d="M10 34l3 526v-526zM10 34l3 526h-3z"/>
<path d="M10 33l3 1v-1zM10 33l3 1h-3z"/>
<path d="M10 33h3zM10 33h3z"/>
<path d="M10 32l3 1v-1zM10 32l3 1h-3z"/>
<path d="M10 32h3zM10 32h3z"/>
<path d="M10 31l3 1v-1zM10 31l3 1h-3z"/>
<path d="M10 31h3zM10 31h3z"/>
<path d="M11 30l2 1v-1zM11 30l2 1h-3z"/>
<path d="M11 30h2h1zM11 30h2h-2z"/>
<path d="M11 30h3zM11 30h3h-3z"/>
<path d="M11 29l3 1v-1zM11 29l3 1h-3z"/>
<path d="M11 29h3zM11 29h3z"/>
<path d="M12 28l2 1 1-1zM12 28l2 1h-3z"/>
<path d="M12 28h3zM12 28h3z"/>
<path d="M12 27l3 1v-1zM12 27l3 1h-3z"/>
<path d="M12 27h3zM12 27h3z"/>
<path d="M12 27h3h1zM12 27h3h-3z"/>
<path d="M13 26h3zM13 26l3 1z"/>
<path d="M13 26h3zM13 26h3h-3z"/>
<path d="M13 25l3 1 1-1zM13 25l3 1h-3z"/>
<path d="M13 25h4zM13 25h4z"/>
<path d="M14 25h3h1zM14 25h3h-4z"/>
<path d="M14 25h4zM14 25h4z"/>
<path d="M14 24h5zM14 25h4z"/>
<path d="M15 24h5zM14 24h5z"/>
<path d="M15 24h5zM15 24h5z"/>
<path d="M15 24h6zM15 24h5z"/>
<path d="M15 24h6zM15 24h6z"/>
<path d="M15 23h7zM15 24h6z"/>
<path d="M15 23h8zM15 23h7z"/>
<path d="M23 21h796zM22 21h797z"/>
<path d="M22 21h798zM21 21h799z"/>
<path d="M21 21h800zM20 21h801z"/>
<path d="M20 21h802zM19 21h803z"/>
<path d="M19 21l804 1zM18 22h805z"/>
<path d="M18 22h806h-1zM17 22h1h806z"/>
<path d="M17 22l807 1v-1zM16 23l1-1 807 1z"/>
<path d="M16 23h809h-1zM16 23h809z"/>
<path d="M16 23h809zM15 23h810z"/>
<path d="M818 23h8zM818 23h8z"/>
<path d="M819 23l7 1zM819 23l7 1z"/>
<path d="M819 24h7zM819 24h7z"/>
<path d="M820 24h6zM820 24h6z"/>
<path d="M821 24h5zM821 24h5z"/>
<path d="M821 24h6zM821 24h6z"/>
<path d="M822 24l5 1zM822 24l5 1z"/>
<path d="M823 25h4zM823 25h4z"/>
<path d="M823 25h5h-1zM823 25h5h-4z"/>
<path d="M824 25h4zM824 25h4z"/>
<path d="M824 25l4 1v-1zM824 25l4 1h-4z"/>
<path d="M824 26h4zM824 26h4z"/>
<path d="M825 26l3 1zM825 26l3 1z"/>
<path d="M825 27h4h-1zM825 27h4h-3z"/>
<path d="M826 27h3zM826 27h3z"/>
<path d="M826 27l3 1v-1zM826 27l3 1h-3z"/>
<path d="M826 28h3zM826 28h3z"/>
<path d="M826 28l4 1-1-1zM826 28l4 1h-3z"/>
<path d="M827 29h3zM827 29h3z"/>
<path d="M827 29l3 1v-1zM827 29l3 1h-3z"/>
<path d="M827 30h3zM827 30h3z"/>
<path d="M827 30h3zM827 30h3h-3z"/>
<path d="M827 30l3 1v-1zM827 30l3 1h-2z"/>
<path d="M828 31h2zM828 31h2z"/>
<path d="M828 31l3 1-1-1zM828 31l3 1h-3z"/>
<path d="M828 32h3zM828 32h3z"/>
<path d="M828 32l3 1v-1zM828 32l3 1h-3z"/>
<path d="M828 33h3zM828 33h3z"/>
<path d="M828 33l3 1v-1zM828 33l3 1h-3z"/>
<path d="M828 34l3 526v-526zM828 34l3 526h-3z"/>
<path d="M10 560l3 1v-1zM10 560l3 1h-3z"/>
<path d="M10 561h3zM10 561h3z"/>
<path d="M10 561l3 1v-1zM10 561l3 1h-3z"/>
<path d="M10 562h3zM10 562h3z"/>
<path d="M10 562l3 1v-1zM10 562l3 1h-3z"/>
<path d="M10 563h3zM10 563h3z"/>
<path d="M10 563l3 1v-1zM10 563l3 1h-2z"/>
<path d="M11 564h3h-1zM11 564h3h-3z"/>
<path d="M11 564l3 1zM11 564l3 1z"/>
<path d="M11 565h3zM11 565h3h-3z"/>
<path d="M11 565l3 1zM11 565l3 1z"/>
<path d="M11 566h4h-1zM11 566h4h-3z"/>
<path d="M12 566h3zM12 566h3z"/>
<path d="M12 566l3 1v-1zM12 566l3 1h-3z"/>
<path d="M12 567h3zM12 567h3z"/>
<path d="M12 567l4 1-1-1zM12 567l4 1h-4z"/>
<path d="M12 568h4zM12 568h4z"/>
<path d="M13 568h3zM13 568h3z"/>
<path d="M13 568l4 1zM13 568l4 1h-4z"/>
<path d="M13 569h4zM13 569h4z"/>
<path d="M13 569h5h-1zM13 569h5h-4z"/>
<path d="M14 569l4 1zM14 569l4 1z"/>
<path d="M14 570h5zM14 570h5z"/>
<path d="M14 570h6zM14 570h6z"/>
<path d="M15 570h5zM15 570h5z"/>
<path d="M15 570l6 1zM15 570l6 1z"/>
<path d="M15 571h6zM15 571h6z"/>
<path d="M15 571h7zM15 571h7z"/>
<path d="M15 571h8zM15 571h8z"/>
<path d="M22 573h797zM22 573l796 1z"/>
<path d="M21 573h799zM21 573h798z"/>
<path d="M20 573h801zM20 573h800z"/>
<path d="M19 573h803zM19 573h802z"/>
<path d="M18 573h805zM18 573h804z"/>
<path d="M17 572l806 1 1-1zM17 572l806 1h-805z"/>
<path d="M16 572h808zM16 572h808h-807z"/>
<path d="M16 571l808 1 1-1zM16 571l808 1h-808z"/>
<path d="M15 571h810zM15 571h810z"/>
<path d="M819 571h7zM818 571h7z"/>
<path d="M819 571h7zM819 571h7z"/>
<path d="M820 571h6zM819 571h7z"/>
<path d="M821 570h5zM820 571h6z"/>
<path d="M821 570h5zM821 570h5z"/>
<path d="M822 570h5zM821 570h5z"/>
<path d="M823 570h4zM822 570h5z"/>
<path d="M823 569h4zM823 570h4z"/>
<path d="M824 569h3h1zM823 569h1h3z"/>
<path d="M824 569h4zM824 569h4z"/>
<path d="M824 568l4 1v-1zM824 569v-1l4 1z"/>
<path d="M825 568h3zM824 568h4z"/>
<path d="M825 568h3zM825 568h3z"/>
<path d="M826 567l2 1 1-1zM826 567l2 1h-3z"/>
<path d="M826 567h3zM826 567h3z"/>
<path d="M826 566l3 1v-1zM826 566l3 1h-3z"/>
<path d="M826 566h3zM826 566h3z"/>
<path d="M827 566h2h1zM827 566h2h-3z"/>
<path d="M827 565h3zM827 565l3 1z"/>
<path d="M827 565h3zM827 565h3h-3z"/>
<path d="M827 564l3 1v-1zM827 564l3 1h-3z"/>
<path d="M827 564h3zM827 564h3h-3z"/>
<path d="M828 563l2 1v-1zM828 563l2 1h-3z"/>
<path d="M828 563h2zM828 563h2z"/>
<path d="M828 562l2 1 1-1zM828 562l2 1h-2z"/>
<path d="M828 562h3zM828 562h3z"/>
<path d="M828 561h3zM828 561h3z"/>
<path d="M828 561l3 1v-1zM828 561l3 1h-3z"/>
<path d="M828 560l3 1v-1zM828 560l3 1h-3z"/>
</g>
<!-- layer: Text -->
<path d="M5 17h.1M5 577h.1" fill="none" stroke="#000" stroke-width=".48"/>
<!-- layer: Slab -->
<path d="M718 26h89v67h-89z" fill="none" stroke="#000" stroke-width=".48"/>
<g font-size="16.8">
<text x="500" y="521">10</text>
<text x="600" y="521">12</text>
</g>
<text font-size="15.9" x="564" y="521" transform="rotate(-90 564 521)">11</text>
<g font-size="7.9">
<text x="472" y="159">10</text>
<text x="126" y="363">12</text>
<text x="176" y="363">12</text>
<text x="227" y="363">12</text>
<text x="277" y="363">12</text>
<text x="327" y="363">12</text>
<text x="378" y="363">12</text>
<text x="428" y="363">12</text>
<text x="478" y="363">12</text>
<text x="529" y="363">12</text>
<text x="579" y="363">12</text>
</g>
<g font-size="7.1">
<text x="653" y="188" transform="rotate(-90 653 188)">15.00</text>
<text x="653" y="291" transform="rotate(-90 653 291)">5.00</text>
<text x="653" y="341" transform="rotate(-90 653 341)">5.00</text>
<text x="46" y="368" transform="rotate(-90 46 368)">20.00</text>
<text x="666" y="368" transform="rotate(-90 666 368)">20.00</text>
<text x="653" y="392" transform="rotate(-90 653 392)">5.00</text>
<text x="653" y="442" transform="rotate(-90 653 442)">5.00</text>
<text x="123" y="487">5.00</text>
<text x="173" y="487">5.00</text>
<text x="223" y="487">5.00</text>
<text x="273" y="487">5.00</text>
<text x="323" y="487">5.00</text>
<text x="376" y="487">5.00</text>
<text x="425" y="487">5.00</text>
<text x="476" y="487">5.00</text>
<text x="526" y="487">5.00</text>
<text x="576" y="487">5.00</text>
</g>
<g font-size="6.6">
<text x="732" y="100">Faculty of Engineering</text>
<text x="739" y="108">Cairo University</text>
<text x="739" y="118">Civil Department</text>
<text x="59" y="291" transform="rotate(-90 59 291)">5.00</text>
<text x="59" y="341" transform="rotate(-90 59 341)">5.00</text>
<text x="59" y="392" transform="rotate(-90 59 392)">5.00</text>
<text x="59" y="442" transform="rotate(-90 59 442)">5.00</text>
</g>
<text font-size="5.9" x="58" y="145">Expansion Joint</text>
<g font-size="4.8">
<text x="705" y="141">NOTES :</text>
<text x="706" y="162">1- ALL DIMENSIONS AND AXES SHOULD</text>
<text x="712" y="171">BE READ IN CONJUNCTION WITH</text>
<text x="712" y="179">ARCHITECTURAL DRAWINGS BEFORE</text>
<text x="712" y="188">CONSTRUCTION.</text>
<text x="706" y="196">2 - ALL DIMENSION AND LEVELS ARE IN M</text>
<text x="713" y="204">UNLESS OTHERWISE NOTED ON PLAN.</text>
<text x="705" y="213">3 - THE CUBIC STRENGTH OF R. CONCRETE</text>
<text x="712" y="221">USED IN ALL R.C. WORKS AFTER 28</text>
<text x="712" y="230">DAYS SHOULD NOT BE LESS THAN 250</text>
<text x="712" y="239">Kg/cm2 .</text>
<text x="705" y="247">4 - THE CEMENT USED FOR BOTH PLAIN AND</text>
<text x="713" y="256">REINFORCED CONCRETE UNDER GROUND</text>
<text x="713" y="264">LEVEL IS SULPHATE RESISTENCE PORTLAND</text>
<text x="712" y="273">CEMENT.</text>
<text x="706" y="281">5 - STEEL USED IN RFT. IN R.C. WORK IS</text>
<text x="713" y="290">HIGH TENSILE STEEL &quot;36/54&quot; FOR</text>
<text x="713" y="299">DIAMETERS 10 mm AND MILD</text>
<text x="713" y="307">STEEL &quot;24/35&quot; FOR 8mm.</text>
<text x="705" y="318">6 - THE REINFORCMENT OF COULMNS WILL</text>
<text x="713" y="327">BE TAKEN FROM COULMNS DETAILS.</text>
<text x="706" y="335">7 - CONCRETE COVER SHOULD NOT LESS THAN</text>
<text x="713" y="344">2.5 cm FOR COULMNS.</text>
<text x="706" y="352">8 - DESIGN IS CARRIED TO THE</text>
</g>
<g font-size="4.7">
<text x="737" y="450">HALL UNIT</text>
<text x="732" y="497">Anas Akram Saeed</text>
<text x="729" y="544">SECOND FLOOR PLANE</text>
</g>
<g font-size="4">
<text x="761" y="355" transform="rotate(-90 761 355)">10</text>
<text x="766" y="354">12</text>
<text x="773" y="354" transform="rotate(-90 773 354)">13</text>
<text x="773" y="355">14</text>
<text x="778" y="355">15</text>
<text x="782" y="355">16</text>
<text x="787" y="355">17</text>
<text x="795" y="355" transform="rotate(-90 795 355)">18</text>
<text x="761" y="432" transform="rotate(-90 761 432)">10</text>
<text x="771" y="432" transform="rotate(-90 771 432)">12</text>
</g>
<g font-size="3.5">
<text x="34" y="54">Foam Concrete</text>
<text x="33" y="63" transform="rotate(37 33 63)">0.10</text>
<text x="30" y="67" transform="rotate(37 30 67)">0.12</text>
<text x="62" y="72">0.25</text>
<text x="124" y="67" transform="rotate(-37 124 67)">0.12</text>
<text x="55" y="76">0.03</text>
<text x="64" y="84">0.25</text>
<text x="96" y="125">Insulation</text>
<text x="97" y="130">Material</text>
<text x="766" y="355" transform="rotate(-90 766 355)">11</text>
<text x="766" y="432" transform="rotate(-90 766 432)">11</text>
<text x="708" y="439">PROJECT NAME :</text>
<text x="711" y="486">By :</text>
<text x="714" y="531">DRAWING TITLE :</text>
</g>
<g font-size="3.1">
<text x="746" y="368">12</text>
<text x="751" y="368">12</text>
<text x="756" y="368">12</text>
<text x="761" y="368">12</text>
<text x="766" y="368">12</text>
<text x="770" y="368">12</text>
<text x="775" y="368">12</text>
<text x="780" y="368">12</text>
<text x="785" y="368">12</text>
<text x="790" y="368">12</text>
<text x="755" y="392">10</text>
<text x="722" y="417">12</text>
<text x="727" y="417">12</text>
<text x="732" y="417">12</text>
<text x="737" y="417">12</text>
<text x="741" y="417">12</text>
<text x="746" y="417">12</text>
<text x="751" y="417">12</text>
<text x="756" y="417">12</text>
<text x="761" y="417">12</text>
<text x="766" y="417">12</text>
<text x="783" y="418">B2</text>
<text x="783" y="421">B3</text>
<text x="786" y="423" transform="rotate(-90 786 423)">B4</text>
<text x="783" y="430">B3</text>
<text x="783" y="433">B2</text>
</g>
<g font-size="2.7">
<text x="86" y="132">Exp. Jt.</text>
<text x="86" y="135">2 cm</text>
</g>
<g font-size="2.6">
<text x="785" y="416" transform="rotate(-90 785 416)">B1</text>
<text x="783" y="425">B5</text>
<text x="783" y="428">B4</text>
<text x="785" y="435" transform="rotate(-90 785 435)">B1</text>
</g>
</svg>
